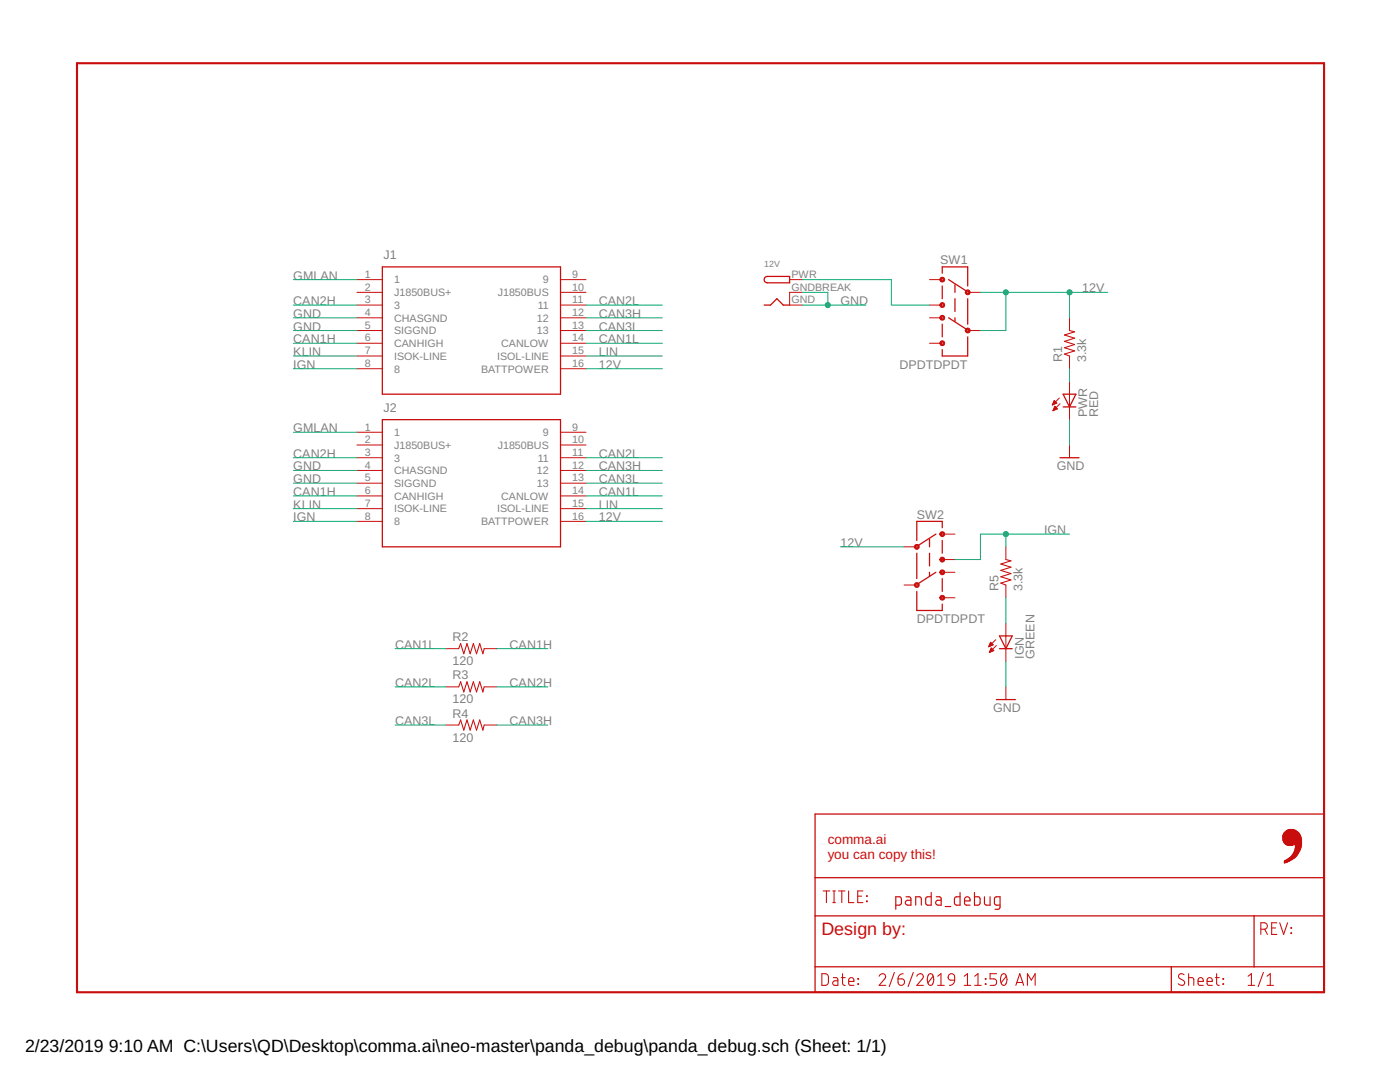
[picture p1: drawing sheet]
<svg xmlns="http://www.w3.org/2000/svg" width="279mm" height="216mm" viewBox="0 0 279 216" stroke-linecap="round" stroke-linejoin="round" font-family="sans-serif">
<g fill="none" stroke="#c90d0c" stroke-width=".25">
<path d="M76.3 53.3h35.6v25.4h-35.6zM152.6 55.4l.5-.2h4.5v1.2h-4.7l-.4-.4zM188 54.5v-1.2h5.1v3.8M188 57.1v2.5M189.3 55.8l3.6 2.3M190.6 56.8v1.5M190.6 59.6v2.5M193.1 59.6v5.1M152.5 60.9h1.3l1.2-1.3 1.3 1.3h1.3M188 64.7v2.5M189.3 63.4l3.6 2.3M190.6 63.4v.8"/>
<path d="M193.1 67.2v3.8h-5.1v-1.2M212.2 78.7h2.5l-1.3 2.5zM76.3 83.7h35.6v25.4h-35.6zM211.5 91.3h3.8M212.2 81.2h2.5M183 118v3.8h5v-1.3M183 110.4v5.1M185.5 107.6v1.5M185.5 110.4v2.5M185.5 114.2v.8M186.8 106.6l-3.6 2.3M186.8 114.2l-3.6 2.3"/>
<path d="M188 105.3v-1.3h-5v3.8M188 107.8v2.6M188 115.5v2.5M198.8 139.6h3.8M199.5 126.9h2.5l-1.3 2.5zM199.5 129.4h2.5M162.7 162.4h101.5v35.6h-101.5zM162.7 175.1h101.5M162.7 182.8h101.5M162.7 192.9h101.5M233.8 192.9v5.1M250.3 182.8v10.1"/>
</g>
<g fill="none" stroke="#c90d0c" stroke-width=".2">
<path d="M71.2 55.8h5.1M71.2 58.3h5.1M111.9 55.8h5M111.9 58.3h5M157.6 55.8h2.5M160.1 58.3h-2.5v2.6h2.5M185.5 55.8h2.5M193.1 58.3h2.6M71.2 60.9h5.1M71.2 63.4h5.1M71.2 66h5.1M71.2 68.5h5.1"/>
<path d="M71.2 71h5.1M71.2 73.6h5.1M111.9 60.9h5M111.9 63.4h5M111.9 66h5M111.9 68.5h5M111.9 71h5M111.9 73.6h5M185.5 60.9h2.5M185.5 63.4h2.5M185.5 68.5h2.5M193.1 66h2.6"/>
<path d="M210.4 79.9l.5 .5-.9 .4zM211.4 79.4l-1.4 1.4M213.4 63.4v2.6M213.4 71v2.6M213.4 76.1v7.6M71.2 86.3h5.1M71.2 88.8h5.1M71.2 91.3h5.1M71.2 93.9h5.1M71.2 96.4h5.1M71.2 99h5.1M111.9 86.3h5"/>
<path d="M111.9 88.8h5M111.9 91.3h5M111.9 93.9h5M111.9 96.4h5M111.9 99h5M210 80.8h.1M210.1 80.6h.3M210.1 80.5h.6M210.2 80.4h.7M210.2 81.9h.2M210.2 80.3h.6M210.2 81.7h.5"/>
<path d="M210.3 80.2h.3M210.3 81.6h.6M210.3 81.5h.6M210.4 80h.1M210.4 81.4h.4M210.4 81.2h.3M210.5 81.1h.1M210.5 81.1l.5 .5-.9 .4zM211.5 80.6l-1.4 1.4M213.4 88.8v2.5M71.2 101.5h5.1M71.2 104h5.1"/>
<path d="M111.9 101.5h5M111.9 104h5M180.4 109.1h2.6M180.4 116.7h2.6M188 106.6h2.6M188 111.7h2.6M188 114.2h2.6M188 119.3h2.6M200.7 109.1v2.6M200.7 116.7v2.6M89 129.4h2.5M89 137.1h2.5"/>
<path d="M96.6 129.4h2.6M96.6 137.1h2.6M197.3 129h.1M197.4 128.9h.3M197.4 128.8h.6M197.5 128.7h.7M197.5 130.1h.2M197.5 128.5h.6M197.5 130h.5M197.6 128.4h.3M197.6 129.9h.6M197.7 128.3h.1"/>
<path d="M197.7 129.7h.5M197.7 128.2l.5 .5-.9 .4zM197.7 129.6h.4M197.8 129.5h.2M197.8 129.4h.1M197.8 129.3l.5 .5-.9 .4zM198.7 127.7l-1.4 1.4M198.8 128.8l-1.4 1.4M200.7 124.4v7.6M200.7 137.1v2.5M89 144.7h2.5M96.6 144.7h2.6"/>
</g>
<g fill="none" stroke="#c90d0c" stroke-width=".21">
<path d="M213.4 66l1.1 .2-2.1 .6 2.1 .7-2.1 .6 2.1 .6-2.1 .7 2.1 .6-2.1 .7 1 .3M200.7 111.7l1.1 .2-2.1 .6 2.1 .7-2.1 .6 2.1 .6-2.1 .7 2.1 .6-2.1 .7 1 .3M91.5 129.4l.4-1 .7 2.1 .6-2.1 .6 2.1 .7-2.1 .6 2.1 .6-2.1 .7 2.1 .2-1.1M91.5 137.1l.4-1.1 .7 2.1 .6-2.1 .6 2.1 .7-2.1 .6 2.1 .6-2.1 .7 2.1 .2-1M91.5 144.7l.4-1 .7 2 .6-2 .6 2 .7-2 .6 2 .6-2 .7 2 .2-1M164.3 177.8h1.3M164.9 177.8v2.3M166.2 177.8h.5M166.5 177.8v2.3M167.3 177.8h1.3M168 177.8v2.3M169.4 177.8v2.3h1"/>
<path d="M171.2 178.8h.8M172.2 177.8h-1v2.3h1M172.9 178.8l.2 .1zM172.9 179.8l.2 .1zM164 194.3h.9l.4 .4v1.5l-.4 .4h-.9zM166.2 180.1h.5M166.3 195.1h.7l.2 .4v1.1h-.6a.46 .46 0 0 1-.4-.4 .46 .46 0 0 1 .4-.5h.6M167.9 195.1h.8M168.1 194.3v1.9l.2 .3 .4 .1M169.4 195.8h1a.54 .54 0 0 0-.4-.7 .54 .54 0 0 0-.6 .5l.1 .9 .9 .1M171.2 195.3l.1 .1zM171.2 196.3l.1 .1z"/>
<path d="M175.5 194.8a.64 .64 0 0 1 .9-.5 .64 .64 0 0 1 .2 1l-1.1 1.3h1.3M178.5 194l-1 2.9M179.2 195.3h.8a.65 .65 0 0 1 .5 .7 .65 .65 0 0 1-.7 .6 .65 .65 0 0 1-.6-.6zM180.3 194.3l-.8 .3-.3 .7M182.3 194l-1.1 2.9M183 194.8a.64 .64 0 0 1 .9-.5 .64 .64 0 0 1 .2 1l-1.1 1.3h1.3M185.3 194.5a.55 .55 0 0 1 .6-.2 .55 .55 0 0 1 .4 .6 1.34 1.34 0 0 1-.6 1.7 1.38 1.38 0 0 1-.4-2zM186.2 194.8l-1 1.3M187.1 196.6h1.3M187.1 194.8l.7-.5v2.3M189.4 194.5a.64 .64 0 0 1 .7-.2 .64 .64 0 0 1 .4 .6v.7h-.7a.62 .62 0 0 1-.6-.4 .62 .62 0 0 1 .2-.7zM190.5 195.6l-.3 .7-.7 .3"/>
<path d="M192.4 196.6h1.3M192.4 194.8l.7-.5v2.3M194.5 196.6h1.3M194.5 194.8l.7-.5v2.3M196.6 196.3l.2 .1zM196.6 195.3l.2 .1zM198.9 194.3h-1.3v1h.8a.66 .66 0 0 1 .5 .7 .66 .66 0 0 1-.5 .6h-.8M199.9 194.5a.53 .53 0 0 1 .7-.2 .53 .53 0 0 1 .3 .6 1.34 1.34 0 0 1-.6 1.7 1.4 1.4 0 0 1-.4-2.1zM200.8 194.8l-1 1.3M202.7 196.6l.8-2.3 .8 2.3M202.9 196h1.2M205 196.6v-2.3l.8 1.3 .8-1.3v2.3"/>
<path d="M236.3 194.5a.58 .58 0 0 0-.9-.1 .58 .58 0 0 0 .1 .9l.7 .3a.59 .59 0 0 1 0 .9 .59 .59 0 0 1-.8 0l-.3-.2M237.2 195.1l.9 .1 .2 .3v1.1M237.2 194.3v2.3M239.1 195.8h1a.54 .54 0 0 0-.3-.7 .54 .54 0 0 0-.7 .5l.1 .9 .9 .1M240.9 195.8h1a.54 .54 0 0 0-.3-.7 .54 .54 0 0 0-.7 .5l.1 .9 .9 .1M242.5 195.1h.8M242.8 194.3v1.9l.1 .3 .4 .1M244.1 196.3l.1 .1zM244.1 195.3l.1 .1zM249.1 196.6h1.3M249.1 194.8l.6-.5v2.3M251.6 185.4h.7a.65 .65 0 0 0 .6-.6 .65 .65 0 0 0-.6-.7h-.7v2.4"/>
<path d="M252.1 194l-1 2.9M252.4 185.4l.5 1.1M252.9 196.6h1.2M252.9 194.8l.6-.5v2.3M253.8 185.2h.8M254.8 184.1h-1v2.4h1M255.4 184.1l.8 2.4 .8-2.4M257.6 185.1l.2 .1zM257.6 186.1l.2 .2z"/>
</g>
<g fill="#c90d0c" stroke="#c90d0c" stroke-width=".2">
<path d="M192.8 58a.49 .49 0 0 1 .8 .1 .49 .49 0 0 1-.4 .7 .49 .49 0 0 1-.6-.5h.3a.24 .24 0 0 1 .3-.2 .24 .24 0 0 1 .1 .4 .24 .24 0 0 1-.4-.1l-.3-.1z" fill-rule="evenodd"/>
<path d="M187.7 55.4a.49 .49 0 0 1 .8 .2 .49 .49 0 0 1-.4 .7 .49 .49 0 0 1-.5-.5h.2a.24 .24 0 0 1 .3-.2 .24 .24 0 0 1 .1 .4 .24 .24 0 0 1-.4-.1l-.2-.1z" fill-rule="evenodd"/>
<path d="M187.7 60.5a.49 .49 0 0 1 .8 .2 .49 .49 0 0 1-.4 .7 .49 .49 0 0 1-.5-.5h.2a.24 .24 0 0 1 .3-.2 .24 .24 0 0 1 .1 .3 .24 .24 0 0 1-.4 0l-.2-.1z" fill-rule="evenodd"/>
<path d="M187.7 63a.49 .49 0 0 1 .8 .2 .49 .49 0 0 1-.4 .7 .49 .49 0 0 1-.5-.5h.2a.24 .24 0 0 1 .3-.2 .24 .24 0 0 1 .1 .4 .24 .24 0 0 1-.4-.1l-.2-.1z" fill-rule="evenodd"/>
<path d="M187.7 68.1a.49 .49 0 0 1 .8 .2 .49 .49 0 0 1-.4 .7 .49 .49 0 0 1-.5-.5h.2a.23 .23 0 0 1 .3-.2 .23 .23 0 0 1 .1 .3 .23 .23 0 0 1-.4 0l-.2-.1z" fill-rule="evenodd"/>
<path d="M192.8 65.6a.49 .49 0 0 1 .8 .2 .49 .49 0 0 1-.4 .6 .49 .49 0 0 1-.6-.4h.3a.24 .24 0 0 1 .3-.3 .24 .24 0 0 1 .1 .4 .24 .24 0 0 1-.4 0l-.3-.1z" fill-rule="evenodd"/>
<path d="M182.7 108.7a.49 .49 0 0 1 .7 .2 .49 .49 0 0 1-.3 .7 .49 .49 0 0 1-.6-.5h.2a.24 .24 0 0 1 .4-.2 .24 .24 0 0 1 0 .4 .24 .24 0 0 1-.3-.1l-.3-.1z" fill-rule="evenodd"/>
<path d="M187.7 106.2a.49 .49 0 0 1 .8 .2 .49 .49 0 0 1-.4 .7 .49 .49 0 0 1-.5-.5h.2a.24 .24 0 0 1 .3-.2 .24 .24 0 0 1 .1 .3 .24 .24 0 0 1-.4 0l-.2-.1z" fill-rule="evenodd"/>
<path d="M187.7 111.3a.49 .49 0 0 1 .8 .2 .49 .49 0 0 1-.4 .6 .49 .49 0 0 1-.5-.4h.2a.24 .24 0 0 1 .3-.3 .24 .24 0 0 1 .1 .4 .24 .24 0 0 1-.4 0l-.2-.1z" fill-rule="evenodd"/>
<path d="M187.7 113.8a.49 .49 0 0 1 .8 .2 .49 .49 0 0 1-.4 .7 .49 .49 0 0 1-.5-.5h.2a.24 .24 0 0 1 .3-.2 .24 .24 0 0 1 .1 .4 .24 .24 0 0 1-.4-.1l-.2-.1z" fill-rule="evenodd"/>
<path d="M187.7 118.9a.49 .49 0 0 1 .8 .2 .49 .49 0 0 1-.4 .7 .49 .49 0 0 1-.5-.5h.2a.24 .24 0 0 1 .3-.2 .24 .24 0 0 1 .1 .3 .24 .24 0 0 1-.4 0l-.2-.1z" fill-rule="evenodd"/>
<path d="M182.7 116.4a.49 .49 0 0 1 .7 .1 .49 .49 0 0 1-.3 .7 .49 .49 0 0 1-.6-.5h.2a.24 .24 0 0 1 .4-.2 .24 .24 0 0 1 0 .4 .24 .24 0 0 1-.3-.1l-.3-.1z" fill-rule="evenodd"/>
</g>
<path d="M15.4 12.6h248.8v185.4h-248.8z" fill="none" stroke="#c90d0c" stroke-width=".42"/>
<g fill="#c90d0c" stroke="#c90d0c" stroke-width=".2">
<path d="M256.3 172.1l.2 .1z"/>
<path d="M256.3 172l.4 .1z"/>
<path d="M256.3 172l.6 .1z"/>
<path d="M256.3 171.9l.7 .1z"/>
<path d="M256.3 171.8l.9 .1z"/>
<path d="M256.3 171.7l1.1 .1z"/>
<path d="M256.5 171.7h1z"/>
<path d="M256.6 171.6l1 .1z"/>
<path d="M256.8 171.5l1 .1z"/>
<path d="M256.9 171.4l1 .1z"/>
<path d="M257 171.4h1z"/>
<path d="M257.2 171.3l.9 .1z"/>
<path d="M257.2 171.2l1 .1z"/>
<path d="M257.3 171.1l1.1 .1z"/>
<path d="M257.5 171.1l.9 .1z"/>
<path d="M257.6 171l.9 .1z"/>
<path d="M257.6 170.9l1 .1z"/>
<path d="M257.7 170.8l1 .1z"/>
<path d="M257.8 170.8h1z"/>
<path d="M257.9 170.7l.9 .1z"/>
<path d="M257.9 170.6l.9 .1z"/>
<path d="M257.9 170.5l1 .1z"/>
<path d="M258.1 170.5h.9z"/>
<path d="M258.1 170.4l.9 .1z"/>
<path d="M258.1 170.3l.9 .1z"/>
<path d="M258.2 170.2l.9 .1z"/>
<path d="M258.2 170.1l.9 .1z"/>
<path d="M258.2 170.1l1 .1z"/>
<path d="M258.2 170l1 .1z"/>
<path d="M258.3 169.9l.9 .1z"/>
<path d="M258.3 169.8l1.1 .1z"/>
<path d="M258.4 169.8h.9z"/>
<path d="M258.4 169.7l1 .1z"/>
<path d="M258.4 169.6l1 .1z"/>
<path d="M258.5 169.5l.9 .1z"/>
<path d="M258.5 169.5h1z"/>
<path d="M258.5 169.4l1 .1z"/>
<path d="M258.5 169.3l1 .1z"/>
<path d="M258.5 169.2l1.1 .1z"/>
<path d="M258.5 169.2h1.1z"/>
<path d="M258.5 169.1l1.1 .1z"/>
<path d="M258.5 169l1.2 .1z"/>
<path d="M258.5 168.9l1.2 .1z"/>
<path d="M258.5 168.8l1.2 .1z"/>
<path d="M258.5 168.7l1.2 .1z"/>
<path d="M257 168.6l.9 .1z"/>
<path d="M258.5 168.6l1.2 .1z"/>
<path d="M256.8 168.6h.1z"/>
<path d="M256.9 168.6h1.2z"/>
<path d="M258.4 168.6h1.4z"/>
<path d="M256.8 168.5l1.5 .1z"/>
<path d="M258.4 168.5l1.3 .1z"/>
<path d="M256.5 168.4l3.3 .1z"/>
<path d="M256.5 168.3l3.2 .1z"/>
<path d="M256.4 168.2l3.4 .1z"/>
<path d="M256.3 168.2l3.5 .1z"/>
<path d="M256.2 168.1l3.6 .1z"/>
<path d="M256.2 168l3.6 .1z"/>
<path d="M256.2 167.9l3.6 .1z"/>
<path d="M256.2 167.9h3.6z"/>
<path d="M256.1 167.8l3.6 .1z"/>
<path d="M256.1 167.7l3.6 .1z"/>
<path d="M256 167.6l3.8 .1z"/>
<path d="M256 167.6h3.8z"/>
<path d="M256 167.5l3.8 .1z"/>
<path d="M256 167.4l3.7 .1z"/>
<path d="M256 167.3l3.7 .1z"/>
<path d="M256 167.3h3.7z"/>
<path d="M256 167.2l3.7 .1z"/>
<path d="M256 167.1l3.7 .1z"/>
<path d="M256 167l3.6 .1z"/>
<path d="M256 166.9l3.6 .1z"/>
<path d="M256 166.8l3.5 .1z"/>
<path d="M256 166.7l3.5 .1z"/>
<path d="M256 166.6l3.5 .1z"/>
<path d="M256.1 166.6h3.3z"/>
<path d="M256.1 166.5l3.3 .1z"/>
<path d="M256.2 166.4l3.2 .1z"/>
<path d="M256.2 166.3l3.1 .1z"/>
<path d="M256.2 166.3h3.1z"/>
<path d="M256.2 166.2l3 .1z"/>
<path d="M256.3 166.1l2.8 .1z"/>
<path d="M256.4 166l2.7 .1z"/>
<path d="M256.5 165.9l2.5 .1z"/>
<path d="M256.6 165.9l2.2 .1z"/>
<path d="M256.7 165.8l2.1 .1z"/>
<path d="M256.7 165.7l1.9 .1z"/>
<path d="M256.9 165.7h1.7z"/>
<path d="M257 165.6l1.3 .1z"/>
<path d="M257.3 165.5l.8 .1z"/>
</g>
<path d="M180.8 178.9l.7 .1 .3 .3v1.3h-.6a.49 .49 0 0 1-.5-.5 .49 .49 0 0 1 .5-.5h.6M185.8 178.1v2.5l-1-.1-.1-.3 .1-1.2 1-.1M186.9 178.9l.7 .1 .2 .2v1.4h-.6a.49 .49 0 0 1-.5-.5 .49 .49 0 0 1 .5-.5h.6M191.6 178.1v2.5l-1-.1-.1-.3 .1-1.2 1-.1M192.5 179.8h1.1a.58 .58 0 0 0-.4-.8 .58 .58 0 0 0-.7 .5l.1 1 1 .1M194.5 178.1v2.5h.8l.3-.4v-1l-.3-.2-.8-.1M196.5 178.9v1.5l.4 .2h.7v-1.7M178.8 180.6h.7l.4-.2v-1.1l-.1-.3-1-.1v2.5M182.8 180.6v-1.7l.9 .1 .2 .3v1.3M188.6 180.9h1.2M199.6 180.6h-.7l-.4-.2v-1.2l.2-.2 .9-.1v2.1l-.3 .4h-.7" fill="none" stroke="#c90d0c" stroke-width=".23"/>
<g fill="none" stroke="#0dab76" stroke-width=".2">
<path d="M58.5 55.8h12.7M160.1 55.8h17.8v5.1h7.6M160.1 58.3h5.1v2.6M195.7 58.3h25.4M200.7 58.3v7.7h-5M213.4 58.3v5.1M58.5 60.9h12.7M58.5 71h12.7M58.5 63.4h12.7M58.5 66h12.7M58.5 68.5h12.7M58.5 73.6h12.7"/>
<path d="M116.9 60.9h15.3M116.9 71h15.3M116.9 63.4h15.3M116.9 66h15.3M116.9 68.5h15.3M116.9 73.6h15.3M160.1 60.9h12.7M213.4 73.6v2.5M58.5 86.3h12.7M58.5 91.3h12.7M58.5 93.9h12.7M58.5 96.4h12.7"/>
<path d="M58.5 99h12.7M116.9 91.3h15.3M116.9 93.9h15.3M116.9 96.4h15.3M116.9 99h15.3M213.4 83.7v5.1M58.5 101.5h12.7M58.5 104h12.7M116.9 101.5h15.3M116.9 104h15.3M167.7 109.1h12.7M200.7 106.6v2.5"/>
<path d="M200.7 119.3v5.1M213.4 106.6h-17.7v5.1h-5.1M78.8 137.1h10.2M78.8 129.4h10.2M99.2 137.1h10.1M99.2 129.4h10.1M200.7 132v5.1M78.8 144.7h10.2M99.2 144.7h10.1"/>
</g>
<g fill="#0dab76" stroke="#0dab76" stroke-width=".2">
<circle cx="213.4" cy="58.3" r=".51"/>
<circle cx="200.7" cy="58.3" r=".51"/>
<circle cx="200.7" cy="106.6" r=".51"/>
<circle cx="165.2" cy="60.9" r=".51"/>
</g>
<text font-size="3.6" fill="#c90d0c" x="163.9" y="186.6">Design by:</text>
<g font-size="3.5">
<text x="5" y="209.9">2/23/2019</text>
<text x="21.7" y="209.9">9:10 AM C:\Users\QD\Desktop\comma.ai\neo-master\panda_debug\panda_debug.sch (Sheet: 1/1)</text>
</g>
<g font-size="2.7" fill="#c90d0c">
<text x="165.2" y="168.4">comma.ai</text>
<text x="165.2" y="171.3">you can copy this!</text>
</g>
<g font-size="2.5" fill="#808080">
<text x="76.6" y="51.7">J1</text>
<text x="187.6" y="52.7">SW1</text>
<text x="58.5" y="55.8">GMLAN</text>
<text x="216" y="58.3">12V</text>
<text x="58.5" y="60.9">CAN2H</text>
<text x="58.5" y="63.4">GND</text>
<text x="58.5" y="66">GND</text>
<text x="119.5" y="60.9">CAN2L</text>
<text x="119.5" y="63.4">CAN3H</text>
<text x="119.5" y="66">CAN3L</text>
<text x="167.7" y="60.9">GND</text>
<text x="58.5" y="71">KLIN</text>
<text x="58.5" y="68.5">CAN1H</text>
<text x="119.5" y="68.5">CAN1L</text>
<text x="119.5" y="71">LIN</text>
<text x="58.5" y="73.6">IGN</text>
<text x="119.5" y="73.6">12V</text>
<text x="179.5" y="73.6">DPDTDPDT</text>
<text x="211.9" y="72.3" transform="rotate(-90 211.9 72.3)">R1</text>
<text x="216.7" y="72.3" transform="rotate(-90 216.7 72.3)">3.3k</text>
<text x="76.6" y="82.2">J2</text>
<text x="217" y="83.2" transform="rotate(-90 217 83.2)">PWR</text>
<text x="219.2" y="83.2" transform="rotate(-90 219.2 83.2)">RED</text>
<text x="58.5" y="86.3">GMLAN</text>
<text x="58.5" y="91.3">CAN2H</text>
<text x="58.5" y="93.9">GND</text>
<text x="119.5" y="91.3">CAN2L</text>
<text x="119.5" y="93.9">CAN3H</text>
<text x="210.9" y="93.9">GND</text>
<text x="58.5" y="101.5">KLIN</text>
<text x="58.5" y="99">CAN1H</text>
<text x="58.5" y="96.4">GND</text>
<text x="119.5" y="96.4">CAN3L</text>
<text x="119.5" y="99">CAN1L</text>
<text x="119.5" y="101.5">LIN</text>
<text x="58.5" y="104">IGN</text>
<text x="119.5" y="104">12V</text>
<text x="183" y="103.5">SW2</text>
<text x="208.4" y="106.6">IGN</text>
<text x="167.7" y="109.1">12V</text>
<text x="199.2" y="118" transform="rotate(-90 199.2 118)">R5</text>
<text x="204" y="118" transform="rotate(-90 204 118)">3.3k</text>
<text x="183" y="124.4">DPDTDPDT</text>
<text x="78.9" y="129.4">CAN1L</text>
<text x="90.3" y="127.9">R2</text>
<text x="101.7" y="129.4">CAN1H</text>
<text x="204.3" y="131.5" transform="rotate(-90 204.3 131.5)">IGN</text>
<text x="206.5" y="131.5" transform="rotate(-90 206.5 131.5)">GREEN</text>
<text x="78.9" y="137.1">CAN2L</text>
<text x="90.3" y="132.7">120</text>
<text x="90.3" y="135.6">R3</text>
<text x="101.7" y="137.1">CAN2H</text>
<text x="90.3" y="140.4">120</text>
<text x="90.3" y="143.2">R4</text>
<text x="198.2" y="142.1">GND</text>
<text x="78.9" y="144.7">CAN3L</text>
<text x="90.3" y="148">120</text>
<text x="101.7" y="144.7">CAN3H</text>
</g>
<g font-size="2.1" fill="#808080">
<text x="72.8" y="55.4">1</text>
<text x="72.8" y="58">2</text>
<text x="78.7" y="56.6">1</text>
<text x="78.7" y="59.1">J1850BUS+</text>
<text x="99.3" y="59.1">J1850BUS</text>
<text x="108.3" y="56.6">9</text>
<text x="114.2" y="55.4">9</text>
<text x="114.2" y="58">10</text>
<text x="157.9" y="55.4">PWR</text>
<text x="157.9" y="58">GNDBREAK</text>
<text x="72.8" y="60.5">3</text>
<text x="72.8" y="63.1">4</text>
<text x="72.8" y="65.6">5</text>
<text x="78.7" y="61.6">3</text>
<text x="78.7" y="64.2">CHASGND</text>
<text x="107.2" y="64.2">12</text>
<text x="107.3" y="61.6">11</text>
<text x="114.2" y="60.5">11</text>
<text x="114.2" y="63.1">12</text>
<text x="114.2" y="65.6">13</text>
<text x="157.9" y="60.5">GND</text>
<text x="72.8" y="68.1">6</text>
<text x="72.8" y="70.7">7</text>
<text x="78.7" y="66.7">SIGGND</text>
<text x="78.7" y="69.3">CANHIGH</text>
<text x="78.7" y="71.8">ISOK-LINE</text>
<text x="99.2" y="71.8">ISOL-LINE</text>
<text x="100" y="69.3">CANLOW</text>
<text x="107.2" y="66.7">13</text>
<text x="114.2" y="68.1">14</text>
<text x="114.2" y="70.7">15</text>
<text x="72.8" y="73.2">8</text>
<text x="78.7" y="74.3">8</text>
<text x="96" y="74.3">BATTPOWER</text>
<text x="114.2" y="73.2">16</text>
<text x="72.8" y="85.9">1</text>
<text x="72.8" y="88.4">2</text>
<text x="78.7" y="87">1</text>
<text x="78.7" y="89.6">J1850BUS+</text>
<text x="99.3" y="89.6">J1850BUS</text>
<text x="108.3" y="87">9</text>
<text x="114.2" y="85.9">9</text>
<text x="114.2" y="88.4">10</text>
<text x="72.8" y="91">3</text>
<text x="72.8" y="93.5">4</text>
<text x="78.7" y="92.1">3</text>
<text x="78.7" y="94.6">CHASGND</text>
<text x="107.2" y="94.6">12</text>
<text x="107.3" y="92.1">11</text>
<text x="114.2" y="91">11</text>
<text x="114.2" y="93.5">12</text>
<text x="72.8" y="96.1">5</text>
<text x="72.8" y="98.6">6</text>
<text x="72.8" y="101.1">7</text>
<text x="78.7" y="97.2">SIGGND</text>
<text x="78.7" y="99.7">CANHIGH</text>
<text x="100" y="99.7">CANLOW</text>
<text x="107.2" y="97.2">13</text>
<text x="114.2" y="96.1">13</text>
<text x="114.2" y="98.6">14</text>
<text x="114.2" y="101.1">15</text>
<text x="72.8" y="103.7">8</text>
<text x="78.7" y="102.3">ISOK-LINE</text>
<text x="78.7" y="104.8">8</text>
<text x="96" y="104.8">BATTPOWER</text>
<text x="99.2" y="102.3">ISOL-LINE</text>
<text x="114.2" y="103.7">16</text>
</g>
<text font-size="1.8" fill="#808080" x="152.5" y="53.3">12V</text>
</svg>
